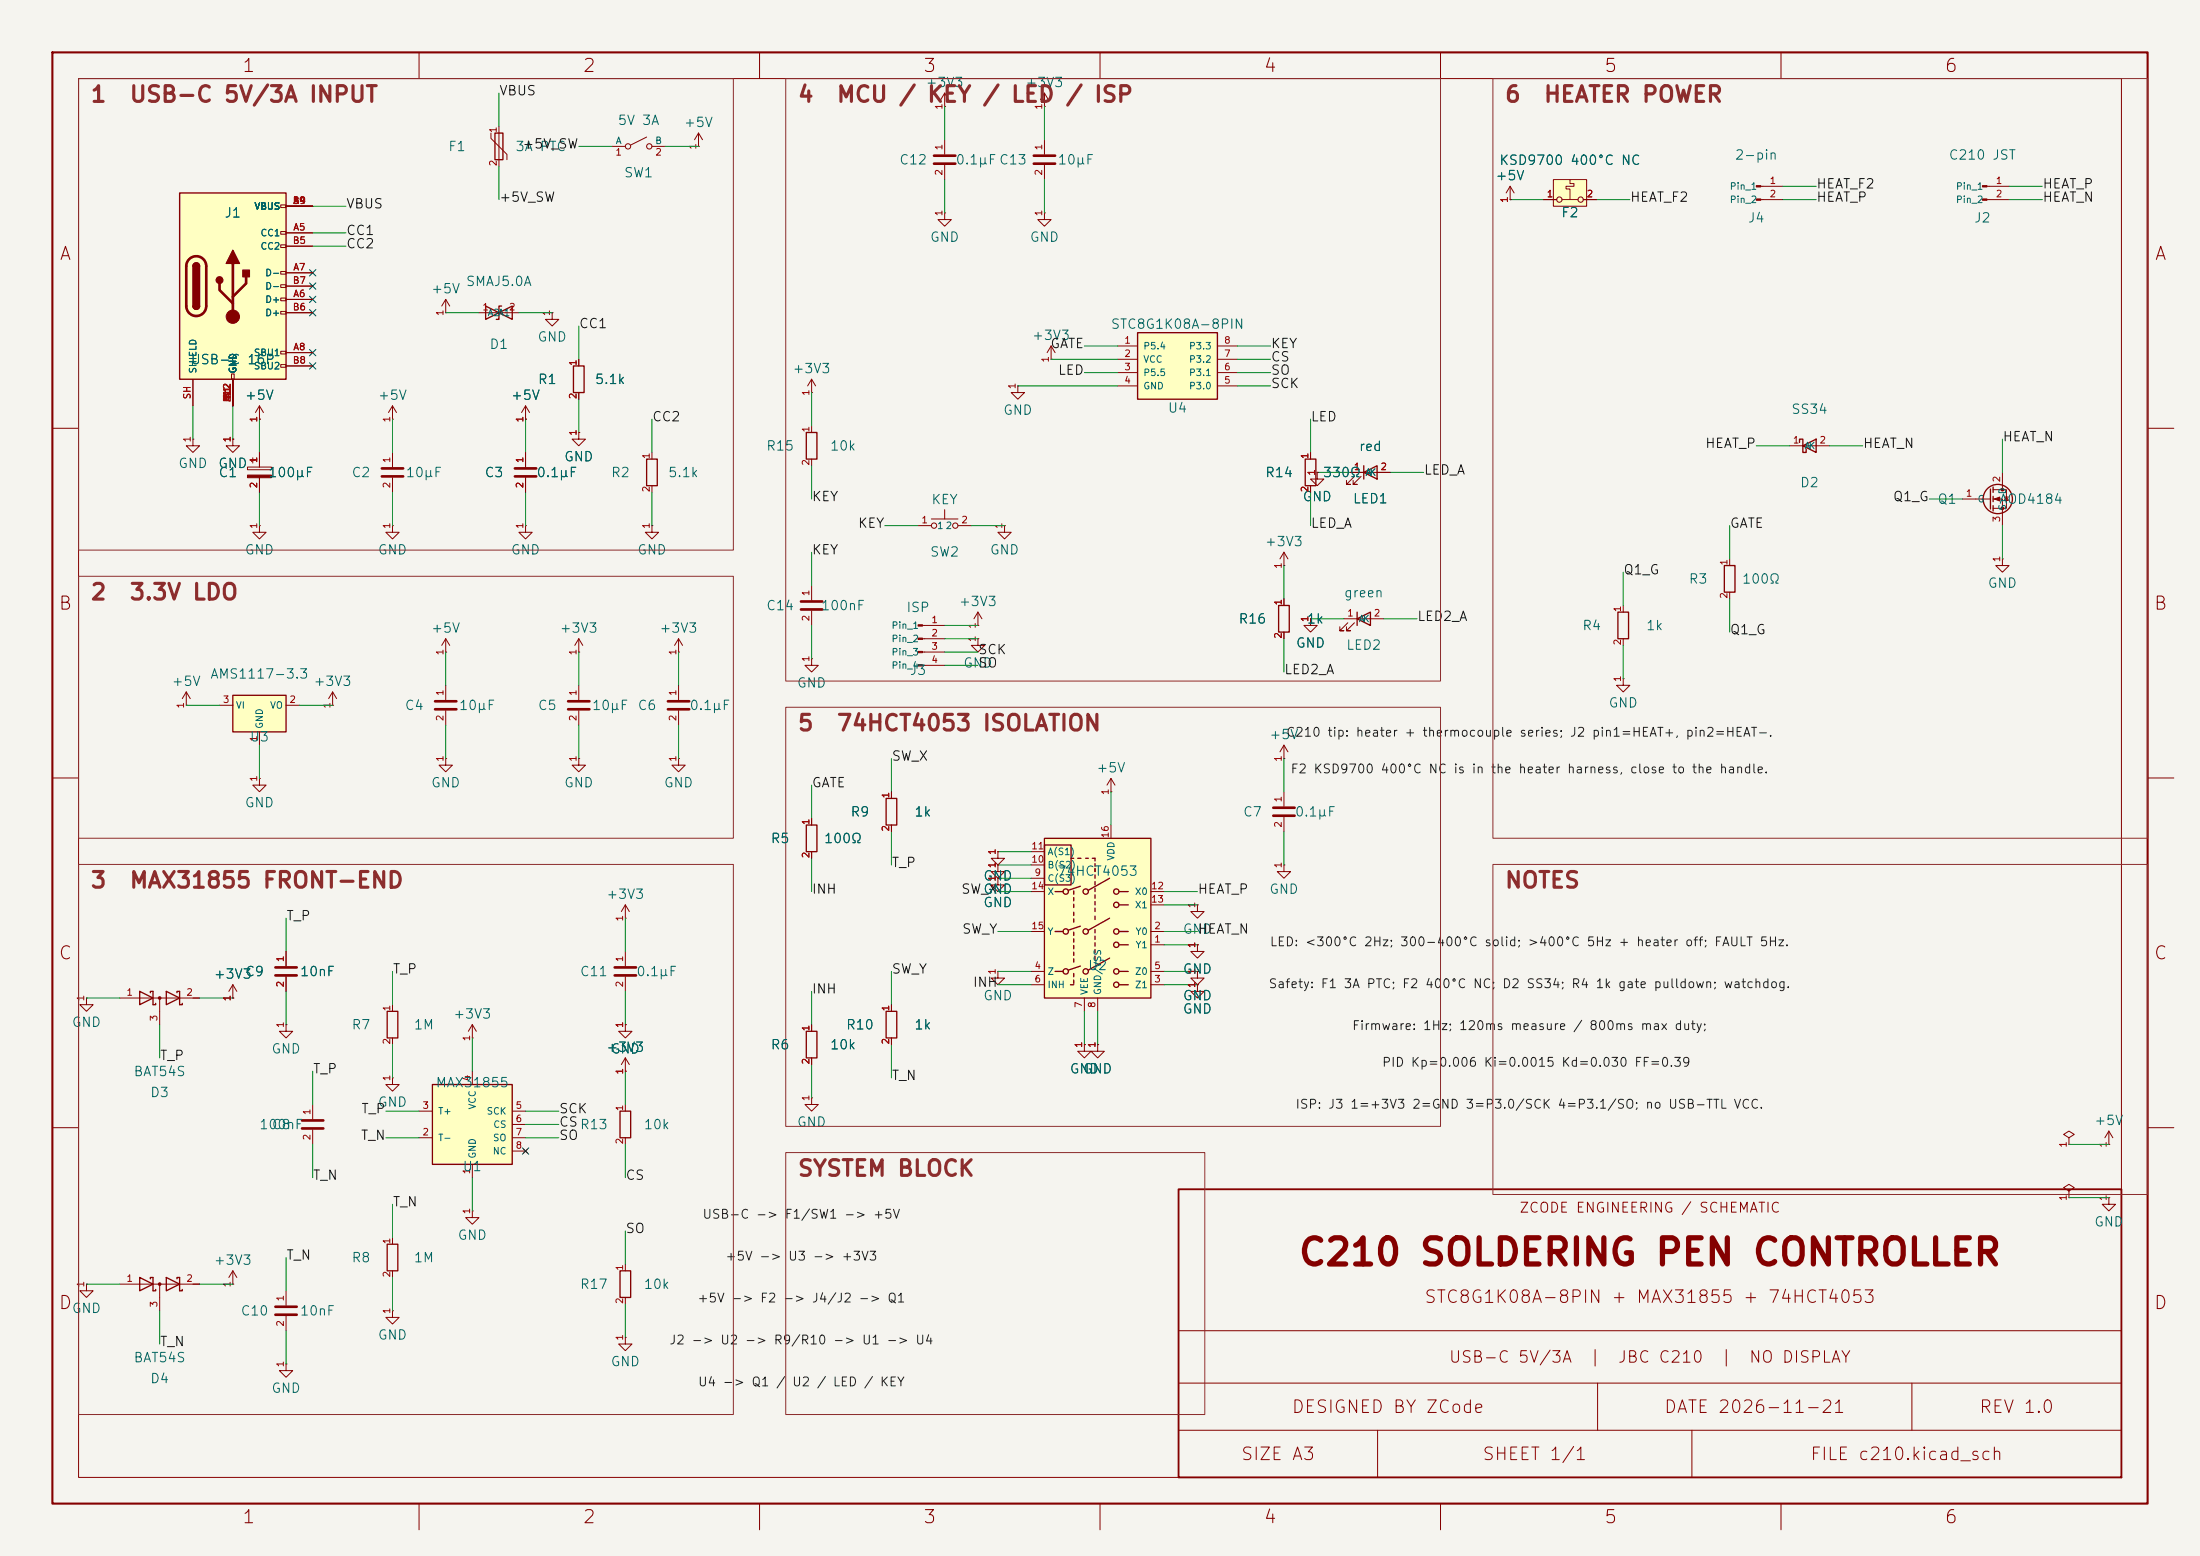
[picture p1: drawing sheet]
<svg xmlns="http://www.w3.org/2000/svg" width="420mm" height="297mm" viewBox="0 0 420 297" stroke-linecap="round" stroke-linejoin="round" font-family="sans-serif">
<path d="M0 0h420v297h-420z" fill="#f5f4ef" stroke="#f5f4ef" stroke-width=".19"/>
<path d="M10 10h400v277h-400z" fill="none" stroke="#840000" stroke-width=".4"/>
<g fill="none" stroke="#840000" stroke-width=".19">
<path d="M15 15h390v267h-390zM80 10v5M145 10v5M210 10v5M275 10v5M340 10v5M10 81.8h5M410 81.8h5M10 148.5h5M154.9 156.2v1.3M410 148.5h5M154.9 162.6v1.2"/>
<path d="M10 215.2h5M410 215.2h5M225 254h180M225 273h180M225 264h180M263 273v9M305 264v9M323 273v9M365 264v9M80 287v5M145 287v5M210 287v5"/>
<path d="M275 287v5M340 287v5"/>
</g>
<path d="M225 227h180v55h-180z" fill="none" stroke="#840000" stroke-width=".35"/>
<path d="M153.9 157.5h2.1v5.1h-2.1z" fill="none" stroke="#840000" stroke-width=".25"/>
<path d="M82.5 207h15.3v15.2h-15.3z" fill="#ffffc2"/>
<path d="M82.5 207h15.3v15.2h-15.3z" fill="none" stroke="#840000" stroke-width=".25"/>
<g fill="none" stroke="#840000" stroke-width=".19">
<path d="M85.1 59.7h.1M85.1 57.2l-.8 1.2M85.1 57.2l.8 1.2M85.1 57.2v2.5M74.9 77.5l-.7 1.2M74.9 77.5l.8 1.2M74.9 77.5v2.5M74.9 80h.1M251.5 90.2v1.2h1.2l-1.2 1.3-1.3-1.3h1.3M251.5 90.2h.1M245.1 108h.1M245.1 105.4l-.8 1.3"/>
<path d="M245.1 105.4l.8 1.3M245.1 105.4v2.6M80 217.2h2.5M80 212.1h2.5M90.2 204.5v2.5M97.8 217.2h2.5M97.8 212.1h2.5M97.8 214.6h2.5M97.8 219.7h2.5M99.9 219.3l.8 .8M100.7 219.3l-.8 .8M90.2 222.2v2.6"/>
</g>
<path d="M217.2 63.5h15.2v12.7h-15.2z" fill="#ffffc2"/>
<path d="M217.2 63.5h15.2v12.7h-15.2zM260.3 90.2l2.6-1.3v2.5zM260.3 88.9v2.5M259.1 118.1l2.5-1.3v2.6zM259.1 116.8v2.6" fill="none" stroke="#840000" stroke-width=".25"/>
<g fill="none" stroke="#840000" stroke-width=".19">
<path d="M180.3 17.8l-.7 1.3M180.3 17.8l.8 1.3M180.3 17.8v2.5M199.4 17.8l-.8 1.3M199.4 17.8l.8 1.3M199.4 17.8v2.5M180.3 20.3h.1M199.4 20.3h.1M288.3 38.1h.1M288.3 35.6l-.8 1.2M288.3 35.6l.8 1.2M288.3 35.6v2.5"/>
<path d="M336.1 35.6h4.3M336.1 38.1h4.3M213.4 66h3.8M213.4 68.6h3.8M213.4 71.1h3.8M213.4 73.7h3.8M232.4 66h3.8M232.4 68.6h3.8M232.4 71.1h3.8M232.4 73.7h3.8M36.8 83.8v1.3h1.3l-1.3 1.3-1.2-1.3h1.2M36.8 83.8h.1"/>
<path d="M44.4 83.8v1.3h1.3l-1.3 1.3-1.2-1.3h1.2M44.4 83.8h.1M47.2 89.2h4.6v.5h-4.6zM47.8 87.9h1M48.3 87.4v1M49.5 86.4v2.8M49.5 91.2v2.8M74.9 86.4v2.8M74.9 91.2v2.8M257.8 90.2h7.6M258.6 90.9l-1.6 1.6h.8h-.8v-.8M259.8 90.9l-1.5 1.6h.8h-.8v-.8"/>
<path d="M49.5 100.3v1.3h1.3l-1.3 1.3-1.2-1.3h1.2M49.5 100.3h.1M74.9 100.3v1.3h1.3l-1.3 1.3-1.2-1.3h1.2M74.9 100.3h.1M250.2 118.1v1.3h1.3l-1.3 1.3-1.3-1.3h1.3M250.2 118.1h.1M256.5 118.1h7.7M257.3 118.9l-1.5 1.5h.7h-.7v-.8M258.6 118.9l-1.6 1.5h.8h-.8v-.8M85.1 124.5h.1M85.1 121.9l-.8 1.3M85.1 121.9l.8 1.3"/>
<path d="M85.1 121.9v2.6"/>
</g>
<g fill="#840000" stroke="#840000" stroke-width=".19">
<path d="M47.2 90.7h4.6v.5h-4.6z"/>
<path d="M335.3 35.4h.8v.3h-.8z"/>
<path d="M335.3 38h.8v.2h-.8z"/>
</g>
<path d="M72.9 89.4h4.1M72.9 90.9h4.1" fill="none" stroke="#840000" stroke-width=".51"/>
<path d="M296.5 34.3h6.4v5.1h-6.4z" fill="#ffffc2"/>
<g fill="none" stroke="#840000" stroke-width=".19">
<path d="M294.6 38.1h2.6M296.5 34.3h6.4v5.1h-6.4zM298.2 38.1h3M299.7 34.3v.8h.8v.5h-1.5v.5h.7v2M302.3 38.1h2.5M379.3 38.1h4.2M379.3 35.6h4.2M341.6 85.1h7.6M374.6 95.3h5.4M380.5 93.5h2.5v3.5h-2.5M380.5 95.3h1.8v5M382.3 90.2v3.3"/>
<path d="M382.7 94.9h.7M383 94.9l.4 .6h-.7zM309.9 115.6v1.2M382.3 106.7v1.3h1.2l-1.2 1.2-1.3-1.2h1.3M382.3 106.7h.1M309.9 129.5v1.3h1.2l-1.2 1.3-1.3-1.3h1.3M309.9 129.5h.1M309.9 121.9v1.3"/>
<circle cx="297.7" cy="38.1" r=".51"/>
<circle cx="301.8" cy="38.1" r=".51"/>
</g>
<g fill="none" stroke="#840000" stroke-width=".25">
<path d="M343.5 84.5v-.7h.7v2.6h.6v-.7M344.2 85.1l2.5-1.3v2.6zM380 93.3v3.9M380.5 93v1M380.5 94.7v1.1M380.5 96.5v1M308.9 116.8h2v5.1h-2z"/>
<circle cx="381.4" cy="95.2" r="2.79"/>
</g>
<g fill="#840000" stroke="#840000" stroke-width=".19">
<path d="M380.7 95.3l1.1-.4v.7z"/>
<path d="M378.5 35.4h.8v.3h-.8z"/>
<path d="M378.5 38h.8v.2h-.8z"/>
<circle cx="382.3" cy="93.5" r=".25"/>
<circle cx="382.3" cy="97" r=".25"/>
</g>
<path d="M34.3 36.8h20.3v35.6h-20.3z" fill="#ffffc2"/>
<g fill="none" stroke="#840000" stroke-width=".19">
<path d="M53.6 39.1h1v.5h-1zM54.6 39.4h5.1M53.6 44.2h1v.5h-1zM53.6 46.7h1v.5h-1zM53.6 51.8h1v.5h-1zM53.6 54.4h1v.5h-1zM53.6 56.9h1v.5h-1zM53.6 59.4h1v.5h-1zM54.6 44.5h5.1M54.6 57.2h5.1M54.6 52.1h5.1M54.6 47h5.1"/>
<path d="M54.6 59.7h5.1M54.6 54.6h5.1M180.3 40.6v1.3h1.3l-1.3 1.3-1.2-1.3h1.2M180.3 40.6h.1M199.4 40.6v1.3h1.3l-1.3 1.3-1.3-1.3h1.3M199.4 40.6h.1M36.8 72.4v5.1M44.2 71.4h.5v1h-.5zM44.4 72.4v5.1M49.5 77.5l-.7 1.2M49.5 77.5l.8 1.2M49.5 77.5v2.5"/>
<path d="M53.6 67.1h1v.5h-1zM53.6 69.6h1v.5h-1zM54.6 67.3h5.1M54.6 69.9h5.1M154.9 74.9h.1M154.9 72.4l-.7 1.3M154.9 72.4l.8 1.3M154.9 72.4v2.5M49.5 80h.1M154.9 81.3v1.3M154.9 87.6v1.3M177.8 99.1h5.1"/>
<path d="M180.3 97.3v1.8M100.3 100.3v1.3h1.3l-1.3 1.3-1.2-1.3h1.2M100.3 100.3h.1M154.9 111.8v2.8M154.9 116.6v2.8M175.3 100.3h2.5M182.9 100.3h2.5M330.2 106.7v1.3M330.2 113v1.3M110.5 130.8v2.8M110.5 135.6v2.8M245.1 144.8h.1"/>
<path d="M245.1 142.2l-.8 1.3M245.1 142.2l.8 1.3M245.1 142.2v2.6M245.1 151.1v2.8M245.1 156v2.8M228.6 172.7v1.3h1.3l-1.3 1.3-1.3-1.3h1.3M228.6 172.7h.1M245.1 165.1v1.3h1.3l-1.3 1.2-1.3-1.2h1.3M245.1 165.1h.1M228.6 180.3v1.3h1.3l-1.3 1.3-1.3-1.3h1.3M228.6 180.3h.1M228.6 185.4v1.3h1.3l-1.3 1.3-1.3-1.3h1.3"/>
<path d="M228.6 185.4h.1M228.6 188v1.2h1.3l-1.3 1.3-1.3-1.3h1.3M228.6 188h.1M395 217.2l1-.7-1-.6-1 .6 1 .7v1.2M395 218.4h.1M402.6 218.4h.1M402.6 215.9l-.8 1.3M402.6 215.9l.8 1.3M402.6 215.9v2.5M395 227.3l1-.6-1-.6-1 .6 1 .6v1.3M395 228.6h.1M402.6 228.6v1.3h1.3l-1.3 1.2-1.3-1.2h1.3"/>
<path d="M402.6 228.6h.1"/>
<circle cx="178.3" cy="100.3" r=".51"/>
<circle cx="182.4" cy="100.3" r=".51"/>
</g>
<path d="M34.3 36.8h20.3v35.6h-20.3zM36.8 50.8a.64 .64 0 0 1 .7-.6 .64 .64 0 0 1 .6 .6M36.8 58.4a.64 .64 0 0 0 .7 .7 .64 .64 0 0 0 .6-.7M153.9 82.6h2.1v5h-2.1zM329.2 108h2v5h-2z" fill="none" stroke="#840000" stroke-width=".25"/>
<path d="M36.1 49.5a1.9 1.9 0 0 1 2.1-.5 1.9 1.9 0 0 1 1.2 1.8v7.6a1.91 1.91 0 0 1-1.9 1.9 1.91 1.91 0 0 1-1.9-1.9v-7.7l.1-.7zM41.9 54.1v1.3l2.5 2.5M44.4 50.3v10.2M47 52.8v1.3l-2.6 2.5M152.9 114.8h4.1M152.9 116.3h4.1M108.5 133.9h4M108.5 135.4h4M243.1 154.2h4M243.1 155.7h4" fill="none" stroke="#840000" stroke-width=".51"/>
<g fill="#840000" stroke="#840000" stroke-width=".25">
<path d="M36.8 50.8h1.3v7.6h-1.3z"/>
<path d="M37 50.4a.64 .64 0 0 1 .7-.2 .64 .64 0 0 1 .4 .6h-1.3z"/>
<path d="M36.8 58.4h1.3a.64 .64 0 0 1-.6 .7 .64 .64 0 0 1-.7-.7z"/>
<path d="M44.4 47.8l1.3 2.5h-2.5z"/>
<path d="M46.4 51.6h1.2v1.2h-1.2z"/>
<circle cx="41.9" cy="53.5" r=".63"/>
</g>
<circle cx="44.4" cy="60.5" r="1.27" fill="#840000" stroke="#840000" stroke-width=".19"/>
<path d="M44.4 132.7h10.2v7h-10.2z" fill="#ffffc2"/>
<g fill="none" stroke="#840000" stroke-width=".25">
<path d="M94.5 25.4h1.5v5.1h-1.5zM92.7 58.4v2.6l5.1-2.6v2.6zM95.8 58.4h-.6v2.6h-.5M109.5 69.9h2v5h-2zM123.4 87.6h2.1v5.1h-2.1zM249.2 87.6h2v5.1h-2zM244.1 115.6h2v5.1h-2zM44.4 132.7h10.2v7h-10.2zM26.7 189.2l2.5 1.3-2.5 1.3zM28.7 189.5v-.3h.5v2.6h.5v-.3M31.7 189.2l2.6 1.3-2.6 1.3zM33.8 189.5v-.3h.5v2.6h.5v-.3"/>
<path d="M73.9 193h2v5.1h-2zM153.9 196.9h2.1v5h-2.1zM169.2 193h2v5.1h-2zM118.4 212.1h2v5.1h-2zM73.9 237.5h2v5.1h-2zM26.7 243.8l2.5 1.3-2.5 1.3zM28.7 244.1v-.3h.5v2.6h.5v-.3M31.7 243.8l2.6 1.3-2.6 1.3zM33.8 244.1v-.3h.5v2.6h.5v-.3M118.4 242.6h2v5h-2z"/>
</g>
<g fill="none" stroke="#840000" stroke-width=".19">
<path d="M93.7 25.4v1l3.1 3.1v1M95.2 24.1v7.7M116.8 27.9h2.6M123.4 26.2l-3 1.5M124.5 27.9h2.5M133.3 27.9h.1M133.3 25.4l-.7 1.3M133.3 25.4l.8 1.3M133.3 25.4v2.5M180.3 26.7v2.8M180.3 31.5v2.8M199.4 26.7v2.8"/>
<path d="M199.4 31.5v2.8M91.4 59.7h7.7M105.4 59.7v1.3h1.3l-1.3 1.2-1.3-1.2h1.3M105.4 59.7h.1M100.3 77.5l-.7 1.2M100.3 77.5l.8 1.2M100.3 77.5v2.5M110.5 68.6v1.3M110.5 74.9v1.3M194.3 73.7v1.2h1.3l-1.3 1.3-1.3-1.3h1.3M194.3 73.7h.1M200.7 68.6h.1"/>
<path d="M200.7 66l-.8 1.3M200.7 66l.7 1.3M200.7 66v2.6M100.3 80h.1M100.3 86.4v2.8M100.3 91.2v2.8M110.5 82.6v1.2h1.3l-1.3 1.3-1.3-1.3h1.3M110.5 82.6h.1M124.5 86.4v1.2M124.5 92.7v1.3M250.2 86.4v1.2M250.2 92.7v1.3"/>
<path d="M124.5 100.3v1.3h1.2l-1.2 1.3-1.3-1.3h1.3M124.5 100.3h.1M176.1 119.4h4.2M186.7 119.4h.1M186.7 116.8l-.8 1.3M186.7 116.8l.8 1.3M186.7 116.8v2.6M191.8 100.3v1.3h1.2l-1.2 1.3-1.3-1.3h1.3M191.8 100.3h.1M245.1 114.3v1.3M35.6 134.6h.1M35.6 132.1l-.8 1.3"/>
<path d="M35.6 132.1l.7 1.3M35.6 132.1v2.5M41.9 134.6h2.5M49.5 139.7v2.5M54.6 134.6h2.5M63.5 134.6h.1M63.5 132.1l-.8 1.3M63.5 132.1l.8 1.3M63.5 132.1v2.5M85.1 130.8v2.8M85.1 135.6v2.8M110.5 124.5h.1"/>
<path d="M110.5 121.9l-.8 1.3M110.5 121.9l.8 1.3M110.5 121.9v2.6M129.5 124.5h.1M129.5 121.9v2.6M129.5 130.8v2.8M129.5 135.6v2.8M129.5 121.9l-.7 1.3M129.5 121.9l.8 1.3M154.9 125.7v1.3h1.3l-1.3 1.3-1.2-1.3h1.2M154.9 125.7h.1M176.1 121.9h4.2"/>
<path d="M176.1 124.5h4.2M176.1 127h4.2M186.7 121.9v1.3h1.3l-1.3 1.3-1.3-1.3h1.3M186.7 121.9h.1M245.1 120.7v1.2M49.5 148.6v1.3h1.3l-1.3 1.2-1.2-1.2h1.2M49.5 148.6h.1M85.1 144.8v1.3h1.3l-1.3 1.2-1.3-1.2h1.3M85.1 144.8h.1M110.5 144.8v1.3h1.3l-1.3 1.2-1.3-1.2h1.3M110.5 144.8h.1M129.5 144.8v1.3h1.3l-1.3 1.2-1.2-1.2h1.2"/>
<path d="M129.5 144.8h.1M119.4 175.3h.1M119.4 172.7v2.6M119.4 172.7l-.8 1.3M119.4 172.7l.7 1.3M190.5 167.6v1.3h1.3l-1.3 1.3-1.3-1.3h1.3M190.5 167.6h.1M190.5 165.1v1.3h1.3l-1.3 1.2-1.3-1.2h1.3M190.5 165.1h.1M16.5 190.5v1.3h1.3l-1.3 1.2-1.3-1.2h1.3M16.5 190.5h.1M22.9 190.5h15.2"/>
<path d="M30.5 190.5v5.1M44.4 190.5h.1M44.4 188v2.5M44.4 188l-.7 1.2M44.4 188l.8 1.2M54.6 195.6v1.3h1.3l-1.3 1.2-1.3-1.2h1.3M54.6 195.6h.1M54.6 181.6v2.8M54.6 186.4v2.8M74.9 191.8v1.2M74.9 198.1v1.3M90.2 198.1h.1"/>
<path d="M90.2 195.6l-.8 1.3M90.2 195.6l.7 1.3M90.2 195.6v2.5M119.4 195.6v1.3h1.2l-1.2 1.2-1.3-1.2h1.3M119.4 195.6h.1M119.4 181.6v2.8M119.4 186.4v2.8M154.9 195.6v1.3M170.2 191.8v1.2M170.2 198.1v1.3M190.5 185.4v1.3h1.3l-1.3 1.3-1.3-1.3h1.3M190.5 185.4h.1"/>
<path d="M207 199.4v1.3h1.3l-1.3 1.2-1.3-1.2h1.3M207 199.4h.1M209.5 199.4v1.3h1.3l-1.3 1.2-1.2-1.2h1.2M209.5 199.4h.1M59.7 210.8v2.8M59.7 215.6v2.8M74.9 205.7v1.3h1.3l-1.3 1.3-1.2-1.3h1.2M74.9 205.7h.1M119.4 204.5h.1M119.4 201.9v2.6M119.4 210.8v1.3M119.4 217.2v1.2"/>
<path d="M119.4 201.9l-.8 1.3M119.4 201.9l.7 1.3M154.9 209.6v1.2h1.3l-1.3 1.3-1.2-1.3h1.2M154.9 209.6h.1M154.9 201.9v1.3M74.9 236.2v1.3M90.2 231.1v1.3h1.2l-1.2 1.3-1.3-1.3h1.3M90.2 231.1h.1M16.5 245.1v1.3h1.3l-1.3 1.2-1.3-1.2h1.3M16.5 245.1h.1M22.9 245.1h15.2M30.5 245.1v5.1"/>
<path d="M44.4 245.1h.1M44.4 242.6l-.7 1.2M44.4 242.6l.8 1.2M44.4 242.6v2.5M54.6 246.4v2.8M54.6 251.2v2.8M74.9 250.2v1.3h1.3l-1.3 1.2-1.2-1.2h1.2M74.9 250.2h.1M74.9 242.6v1.2M119.4 255.3v1.2h1.2l-1.2 1.3-1.3-1.3h1.3M119.4 255.3h.1M119.4 241.3v1.3"/>
<path d="M119.4 247.6v1.3M54.6 260.3v1.3h1.3l-1.3 1.3-1.3-1.3h1.3M54.6 260.3h.1"/>
<circle cx="119.9" cy="27.9" r=".51"/>
<circle cx="124" cy="27.9" r=".51"/>
</g>
<g fill="none" stroke="#840000" stroke-width=".51">
<path d="M178.3 29.7h4.1M178.3 31.2h4.1M197.4 29.7h4M197.4 31.2h4M98.3 89.4h4.1M98.3 90.9h4.1M83.1 133.9h4M83.1 135.4h4M127.5 133.9h4.1M127.5 135.4h4.1M52.6 184.7h4M52.6 186.2h4"/>
<path d="M117.3 184.7h4.1M117.3 186.2h4.1M57.7 213.9h4M57.7 215.4h4M52.6 249.4h4M52.6 251h4"/>
</g>
<g fill="#840000" stroke="#840000" stroke-width=".19">
<path d="M175.3 119.3h.8v.2h-.8z"/>
<path d="M175.3 121.8h.8v.2h-.8z"/>
<path d="M175.3 124.3h.8v.3h-.8z"/>
<path d="M175.3 126.9h.8v.2h-.8z"/>
<circle cx="30.5" cy="245.1" r=".25"/>
<circle cx="30.5" cy="190.5" r=".25"/>
</g>
<path d="M199.4 160h20.3v30.5h-20.3z" fill="#ffffc2"/>
<g fill="none" stroke="#840000" stroke-width=".25">
<path d="M169.2 152.4h2v5.1h-2zM199.4 160h20.3v30.5h-20.3zM199.4 161.3h5.1v7.6h-5.1zM201.4 170.2h1.5M201.4 177.8h1.5M204.5 163.8h.5M205 170.1v.6M205 171.3v.7M205 172.6v.6M205 174.1v.7M205 175.4v.6M205 177.9v.7"/>
<path d="M205 179.2v.6M205.7 163.8h.7M206.2 169.2l-2.2 .7M206.2 176.8l-2.2 .7M207.3 163.8h.5M208.5 163.8h.5v.5M209 164.8v.6M209 165.7v.7M209 167v.6M209 168.3v.6M209 169.5v.7M209 170.8v.7"/>
<path d="M209 172.1v.6M209 173.4v.6M209 174.9v.6M209 177.4v.7M209 178.7v.6M209 180v.6M211.8 167.6l-4 2.3M211.8 175.3l-4 2.2M213.6 170.2h1.8M213.6 177.8h1.8M213.6 172.7h1.8M201.4 185.4h1.5"/>
<path d="M204.3 188h.7M205 180.5v.6M205 181.7v.7M205 183v.6M205 185.8v.6M205 187.1v.6M206.2 184.4l-2.2 .8M209 181.2v.7M209 182.5v.6M211.8 182.9l-4 2.3M213.6 185.4h1.8M213.6 188h1.8"/>
<path d="M213.6 180.3h1.8"/>
<circle cx="203.5" cy="177.8" r=".51"/>
<circle cx="203.5" cy="170.2" r=".51"/>
<circle cx="207.3" cy="177.8" r=".51"/>
<circle cx="207.3" cy="170.2" r=".51"/>
<circle cx="213.1" cy="172.7" r=".51"/>
<circle cx="213.1" cy="177.8" r=".51"/>
<circle cx="213.1" cy="170.2" r=".51"/>
<circle cx="203.5" cy="185.4" r=".51"/>
<circle cx="207.3" cy="185.4" r=".51"/>
<circle cx="213.1" cy="180.3" r=".51"/>
<circle cx="213.1" cy="185.4" r=".51"/>
<circle cx="213.1" cy="188" r=".51"/>
</g>
<g fill="none" stroke="#840000" stroke-width=".19">
<path d="M54.6 39.4h5.1M288.3 38.1h.1M294.6 38.1h2.6M302.3 38.1h2.5M54.6 44.5h5.1M54.6 57.2h5.1M54.6 52.1h5.1M54.6 47h5.1M54.6 59.7h5.1M54.6 54.6h5.1M36.8 72.4v5.1M44.4 72.4v5.1"/>
<path d="M54.6 67.3h5.1M54.6 69.9h5.1M110.5 68.6v1.3M110.5 74.9v1.3M44.4 83.8h.1M49.5 80h.1M49.5 86.4v2.8M49.5 91.2v2.8M100.3 80h.1M100.3 86.4v2.8M100.3 91.2v2.8M110.5 82.6h.1"/>
<path d="M250.2 86.4v1.2M250.2 92.7v1.3M251.5 90.2h.1M257.8 90.2h2.5M262.9 90.2h2.5M245.1 114.3v1.3M250.2 118.1h.1M245.1 120.7v1.2M154.9 156.2v1.3M170.2 151.1v1.3M170.2 157.5v1.3M212.1 151.1h.1"/>
<path d="M212.1 148.6v2.5M212.1 157.5v2.5M212.1 148.6l-.8 1.3M212.1 148.6l.8 1.3M154.9 162.6v1.2M190.5 162.6v1.2h1.3l-1.3 1.3-1.3-1.3h1.3M190.5 162.6h.1M190.5 165.1h.1M190.5 167.6h.1M196.8 177.8h2.6M196.8 167.6h2.6M196.8 165.1h2.6"/>
<path d="M196.8 162.6h2.6M196.8 170.2h2.6M219.7 177.8h2.5M219.7 170.2h2.5M219.7 172.7h2.5M44.4 190.5h.1M54.6 181.6v2.8M54.6 186.4v2.8M119.4 195.6h.1M154.9 195.6v1.3M170.2 191.8v1.2M170.2 198.1v1.3"/>
<path d="M196.8 188h2.6M196.8 185.4h2.6M207 199.4h.1M207 190.5v2.5M209.5 199.4h.1M209.5 190.5v2.5M219.7 180.3h2.5M219.7 188h2.5M219.7 185.4h2.5M228.6 188h.1M228.6 185.4h.1M228.6 180.3h.1"/>
<path d="M119.4 204.5h.1M154.9 201.9v1.3"/>
</g>
<g fill="none" stroke="#009600" stroke-width=".19">
<path d="M95.2 17.8v6.3M59.7 39.4h6.3M95.2 31.8v6.3M110.5 27.9h6.3M127 27.9h6.3M180.3 20.3v6.4M180.3 34.3v6.3M199.4 20.3v6.4M199.4 34.3v6.3M288.3 38.1h6.3M304.8 38.1h6.3M340.4 38.1h6.3"/>
<path d="M340.4 35.6h6.3M383.5 38.1h6.4M383.5 35.6h6.4M59.7 44.5h6.3M59.7 47h6.3M85.1 59.7h6.3M99.1 59.7h6.3M36.8 77.5v6.3M44.4 77.5v6.3M110.5 62.2v6.4M110.5 76.2v6.4M154.9 74.9v6.4"/>
<path d="M194.3 73.7h19.1M200.7 68.6h12.7M207 66h6.4M207 71.1h6.4M236.2 66h6.4M236.2 73.7h6.4M236.2 71.1h6.4M236.2 68.6h6.4M49.5 80v6.4M49.5 94v6.3M74.9 80v6.4M74.9 94v6.3"/>
<path d="M100.3 80v6.4M100.3 94v6.3M124.5 80v6.4M124.5 94v6.3M154.9 88.9v6.4M250.2 80v6.4M250.2 94v6.3M251.5 90.2h6.3M265.4 90.2h6.4M335.3 85.1h6.3M349.2 85.1h6.4M368.3 95.3h6.3"/>
<path d="M382.3 83.8v6.4M154.9 105.4v6.4M154.9 119.4v6.3M168.9 100.3h6.4M180.3 119.4h6.4M185.4 100.3h6.4M245.1 108v6.3M250.2 118.1h6.3M264.2 118.1h6.3M309.9 109.2v6.4M330.2 100.3v6.4M330.2 114.3v6.4"/>
<path d="M382.3 100.3v6.4M35.6 134.6h6.3M57.1 134.6h6.4M85.1 124.5v6.3M85.1 138.4v6.4M110.5 124.5v6.3M110.5 138.4v6.4M129.5 124.5v6.3M129.5 138.4v6.4M180.3 121.9h6.4M180.3 124.5h6.4M180.3 127h6.4"/>
<path d="M245.1 121.9v6.4M309.9 123.2v6.3M49.5 142.2v6.4M154.9 149.9v6.3M170.2 144.8v6.3M170.2 158.8v6.3M212.1 151.1v6.4M245.1 144.8v6.3M245.1 158.8v6.3M54.6 175.3v6.3M119.4 175.3v6.3M154.9 163.8v6.4"/>
<path d="M190.5 177.8h6.3M190.5 167.6h6.3M190.5 165.1h6.3M190.5 162.6h6.3M190.5 170.2h6.3M222.2 177.8h6.4M222.2 170.2h6.4M222.2 172.7h6.4M16.5 190.5h6.4M30.5 195.6v6.3M38.1 190.5h6.3M54.6 189.2v6.4"/>
<path d="M74.9 185.4v6.4M74.9 199.4v6.3M90.2 198.1v6.4M119.4 189.2v6.4M154.9 189.2v6.4M170.2 185.4v6.4M170.2 199.4v6.3M190.5 188h6.3M190.5 185.4h6.3M207 193v6.4M209.5 193v6.4M222.2 180.3h6.4"/>
<path d="M222.2 188h6.4M222.2 185.4h6.4M59.7 204.5v6.3M59.7 218.4v6.4M73.7 212.1h6.3M73.7 217.2h6.3M100.3 212.1h6.4M100.3 217.2h6.4M100.3 214.6h6.4M119.4 204.5v6.3M119.4 218.4v6.4M154.9 203.2v6.4"/>
<path d="M395 218.4h7.6M74.9 229.9v6.3M90.2 224.8v6.3M119.4 234.9v6.4M395 228.6h7.6M16.5 245.1h6.4M30.5 250.2v6.3M38.1 245.1h6.3M54.6 240v6.4M54.6 254v6.3M74.9 243.8v6.4M119.4 248.9v6.4"/>
</g>
<g fill="none" stroke="#000084" stroke-width=".19">
<path d="M59.1 56.5l1.2 1.3M59.1 51.5l1.2 1.2M59.1 54l1.2 1.2M59.1 59.1l1.2 1.2M60.3 56.5l-1.2 1.3M60.3 51.5l-1.2 1.2M60.3 54l-1.2 1.2M60.3 59.1l-1.2 1.2M59.1 66.7l1.2 1.2M59.1 69.2l1.2 1.3M60.3 66.7l-1.2 1.2M60.3 69.2l-1.2 1.3"/>
<path d="M99.7 219.1l1.2 1.2M100.9 219.1l-1.2 1.2"/>
</g>
<path d="M15 15h125v90h-125zM150 15h125v115h-125zM285 15h125v145h-125zM15 110h125v50h-125zM150 135h125v80h-125zM15 165h125v105h-125zM285 165h125v63h-125zM150 220h80v50h-80z" fill="none" stroke="#8c2d2d" stroke-width=".19"/>
<text font-size="5" fill="#840000" x="247.6" y="242.8">C210 SOLDERING PEN CONTROLLER</text>
<g font-size="3" fill="#8c2d2d">
<text x="17.1" y="20.3">1</text>
<text x="24.5" y="20.3">USB-C 5V/3A INPUT</text>
<text x="152.1" y="20.3">4</text>
<text x="159.5" y="20.3">MCU / KEY / LED / ISP</text>
<text x="287.1" y="20.3">6</text>
<text x="294.5" y="20.3">HEATER POWER</text>
<text x="17.1" y="115.3">2</text>
<text x="24.5" y="115.3">3.3V LDO</text>
<text x="152.1" y="140.3">5</text>
<text x="159.5" y="140.3">74HCT4053 ISOLATION</text>
<text x="17.1" y="170.3">3</text>
<text x="24.5" y="170.3">MAX31855 FRONT-END</text>
<text x="287.1" y="170.3">NOTES</text>
<text x="152.1" y="225.3">SYSTEM BLOCK</text>
</g>
<g font-size="2.5" fill="#840000">
<text x="46.1" y="14.4">1</text>
<text x="111.1" y="14.4">2</text>
<text x="176.1" y="14.4">3</text>
<text x="241.1" y="14.4">4</text>
<text x="306.1" y="14.4">5</text>
<text x="371.1" y="14.4">6</text>
<text x="11.2" y="50.3">A</text>
<text x="411.2" y="50.3">A</text>
<text x="11" y="117">B</text>
<text x="411" y="117">B</text>
<text x="11" y="183.8">C</text>
<text x="411" y="183.8">C</text>
<text x="11" y="250.5">D</text>
<text x="411" y="250.5">D</text>
<text x="46.1" y="291.4">1</text>
<text x="111.1" y="291.4">2</text>
<text x="176.1" y="291.4">3</text>
<text x="241.1" y="291.4">4</text>
<text x="306.1" y="291.4">5</text>
<text x="371.1" y="291.4">6</text>
</g>
<g font-size="2.4" fill="#840000">
<text x="271.7" y="249.3">STC8G1K08A-8PIN + MAX31855 + 74HCT4053</text>
<text x="246.4" y="270.3">DESIGNED BY ZCode</text>
<text x="317.5" y="270.3">DATE 2026-11-21</text>
<text x="377.7" y="270.3">REV 1.0</text>
<text x="236.7" y="279.3">SIZE A3</text>
<text x="282.8" y="279.3">SHEET 1/1</text>
<text x="345.4" y="279.3">FILE c210.kicad_sch</text>
</g>
<g font-size="2.2" fill="#840000">
<text x="276.4" y="260.7">USB-C 5V/3A</text>
<text x="303.2" y="260.7">|</text>
<text x="308.7" y="260.7">JBC C210</text>
<text x="328.3" y="260.7">|</text>
<text x="333.7" y="260.7">NO DISPLAY</text>
</g>
<text font-size="1.9" fill="#840000" x="289.9" y="231.9">ZCODE ENGINEERING / SCHEMATIC</text>
<g font-size="1.8" fill="#006464">
<text x="176.6" y="17.1">+3V3</text>
<text x="195.6" y="17.1">+3V3</text>
<text x="85.4" y="29.3">F1</text>
<text x="98.3" y="29.3">3A PTC</text>
<text x="117.8" y="24.3">5V 3A</text>
<text x="130.4" y="24.7">+5V</text>
<text x="119" y="34.3">SW1</text>
<text x="171.5" y="31.8">C12</text>
<text x="182.3" y="31.8">0.1µF C13</text>
<text x="201.8" y="31.8">10µF</text>
<text x="285.4" y="34.9">+5V</text>
<text x="286.1" y="31.9">KSD9700 400°C NC</text>
<text x="331.1" y="30.9">2-pin</text>
<text x="371.9" y="30.9">C210 JST</text>
<text x="42.7" y="42">J1</text>
<text x="297.9" y="41.9">F2</text>
<text x="177.4" y="46.6">GND</text>
<text x="196.5" y="46.6">GND</text>
<text x="333.6" y="42.9">J4</text>
<text x="376.7" y="42.9">J2</text>
<text x="82.2" y="56.5">+5V</text>
<text x="88.8" y="55.1">SMAJ5.0A</text>
<text x="102.5" y="65.7">GND</text>
<text x="196.9" y="65.3">+3V3</text>
<text x="211.9" y="63.2">STC8G1K08A-8PIN</text>
<text x="36.3" y="70">USB-C 16P</text>
<text x="93.3" y="67.1">D1</text>
<text x="151.2" y="71.7">+3V3</text>
<text x="46.6" y="76.8">+5V</text>
<text x="72" y="76.8">+5V</text>
<text x="97.4" y="76.8">+5V</text>
<text x="102.6" y="73.8">R1</text>
<text x="113.4" y="73.8">5.1k</text>
<text x="191.4" y="79.6">GND</text>
<text x="222.8" y="79.2">U4</text>
<text x="341.8" y="79.5">SS34</text>
<text x="33.9" y="89.8">GND</text>
<text x="41.5" y="89.8">GND</text>
<text x="107.6" y="88.5">GND</text>
<text x="146.1" y="86.5">R15</text>
<text x="158.3" y="86.5">10k</text>
<text x="259.3" y="86.5">red</text>
<text x="41.6" y="91.5">C1</text>
<text x="51.1" y="91.5">100µF</text>
<text x="67" y="91.5">C2</text>
<text x="77.3" y="91.5">10µF</text>
<text x="92.4" y="91.5">C3</text>
<text x="102.3" y="91.5">0.1µF</text>
<text x="116.5" y="91.5">R2</text>
<text x="127.4" y="91.5">5.1k</text>
<text x="241.4" y="91.5">R14</text>
<text x="252.4" y="91.5">330Ω</text>
<text x="343.5" y="93.5">D2</text>
<text x="177.7" y="96.7">KEY</text>
<text x="248.5" y="96.1">GND</text>
<text x="258.1" y="96.5">LED1</text>
<text x="369.7" y="96.6">Q1</text>
<text x="381.5" y="96.6">AOD4184</text>
<text x="46.6" y="106.3">GND</text>
<text x="72" y="106.3">GND</text>
<text x="97.4" y="106.3">GND</text>
<text x="121.5" y="106.3">GND</text>
<text x="177.4" y="106.7">SW2</text>
<text x="188.8" y="106.3">GND</text>
<text x="241.3" y="104.7">+3V3</text>
<text x="322.3" y="111.9">R3</text>
<text x="332.4" y="111.9">100Ω</text>
<text x="379.3" y="112.6">GND</text>
<text x="146.1" y="116.9">C14</text>
<text x="156.6" y="116.9">100nF</text>
<text x="172.9" y="117.3">ISP</text>
<text x="182.9" y="116.1">+3V3</text>
<text x="236.3" y="119.5">R16</text>
<text x="249.3" y="119.5">1k</text>
<text x="256.4" y="114.5">green</text>
<text x="82.2" y="121.2">+5V</text>
<text x="106.7" y="121.2">+3V3</text>
<text x="125.8" y="121.2">+3V3</text>
<text x="247.3" y="124.1">GND</text>
<text x="256.9" y="124.5">LED2</text>
<text x="301.9" y="120.7">R4</text>
<text x="314.1" y="120.7">1k</text>
<text x="32.6" y="131.4">+5V</text>
<text x="40" y="130">AMS1117-3.3</text>
<text x="59.7" y="131.4">+3V3</text>
<text x="152" y="131.7">GND</text>
<text x="173.5" y="129.3">J3</text>
<text x="183.8" y="127.9">GND</text>
<text x="77.2" y="136">C4</text>
<text x="87.5" y="136">10µF</text>
<text x="102.6" y="136">C5</text>
<text x="112.9" y="136">10µF</text>
<text x="121.6" y="136">C6</text>
<text x="131.5" y="136">0.1µF</text>
<text x="307" y="135.5">GND</text>
<text x="47.5" y="142">U3</text>
<text x="242.2" y="141.5">+5V</text>
<text x="209.2" y="147.9">+5V</text>
<text x="46.6" y="154.6">GND</text>
<text x="82.2" y="150.7">GND</text>
<text x="107.6" y="150.7">GND</text>
<text x="126.6" y="150.7">GND</text>
<text x="147" y="161.4">R5</text>
<text x="157.2" y="161.4">100Ω</text>
<text x="162.2" y="156.3">R9</text>
<text x="174.4" y="156.3">1k</text>
<text x="237.2" y="156.3">C7</text>
<text x="247.1" y="156.3">0.1µF</text>
<text x="201.7" y="167.6">74HCT4053</text>
<text x="115.6" y="172">+3V3</text>
<text x="187.6" y="173.6">GND</text>
<text x="187.6" y="171.1">GND</text>
<text x="187.6" y="168.5">GND</text>
<text x="242.2" y="171.1">GND</text>
<text x="225.7" y="178.7">GND</text>
<text x="207.6" y="185.6">U2</text>
<text x="40.7" y="187.3">+3V3</text>
<text x="46.7" y="186.8">C9</text>
<text x="57.1" y="186.8">10nF</text>
<text x="110.6" y="186.8">C11</text>
<text x="121.3" y="186.8">0.1µF</text>
<text x="187.6" y="191.4">GND</text>
<text x="225.7" y="186.3">GND</text>
<text x="225.7" y="191.4">GND</text>
<text x="13.6" y="196.5">GND</text>
<text x="67" y="196.9">R7</text>
<text x="78.9" y="196.9">1M</text>
<text x="86.4" y="194.9">+3V3</text>
<text x="161.4" y="196.9">R10</text>
<text x="174.4" y="196.9">1k</text>
<text x="225.7" y="193.9">GND</text>
<text x="51.7" y="201.5">GND</text>
<text x="115.6" y="201.2">+3V3</text>
<text x="116.5" y="201.5">GND</text>
<text x="147" y="200.8">R6</text>
<text x="158.3" y="200.8">10k</text>
<text x="25.4" y="205.9">BAT54S</text>
<text x="28.5" y="209.9">D3</text>
<text x="83" y="208">MAX31855</text>
<text x="204.1" y="205.4">GND</text>
<text x="49.4" y="216">100nF</text>
<text x="51.8" y="216">C8</text>
<text x="72" y="211.7">GND</text>
<text x="110.6" y="216">R13</text>
<text x="122.8" y="216">10k</text>
<text x="152" y="215.5">GND</text>
<text x="399.7" y="215.2">+5V</text>
<text x="88.2" y="224">U1</text>
<text x="87.2" y="237.1">GND</text>
<text x="399.7" y="234.6">GND</text>
<text x="40.7" y="241.9">+3V3</text>
<text x="67" y="241.4">R8</text>
<text x="78.9" y="241.4">1M</text>
<text x="13.6" y="251.1">GND</text>
<text x="45.8" y="251.6">C10</text>
<text x="57.1" y="251.6">10nF</text>
<text x="110.6" y="246.5">R17</text>
<text x="122.8" y="246.5">10k</text>
<text x="72" y="256.2">GND</text>
<text x="25.4" y="260.5">BAT54S</text>
<text x="116.5" y="261.2">GND</text>
<text x="28.5" y="264.5">D4</text>
<text x="51.7" y="266.3">GND</text>
</g>
<g font-size="1.8" fill="#0f0f0f">
<text x="95.2" y="18.7">VBUS</text>
<text x="99.6" y="28.8">+5V_SW</text>
<text x="66" y="40.2">VBUS</text>
<text x="95.2" y="39">+5V_SW</text>
<text x="311.1" y="39">HEAT_F2</text>
<text x="346.6" y="39">HEAT_P</text>
<text x="346.6" y="36.4">HEAT_F2</text>
<text x="389.8" y="36.4">HEAT_P</text>
<text x="389.8" y="39">HEAT_N</text>
<text x="66" y="47.9">CC2</text>
<text x="66" y="45.3">CC1</text>
<text x="110.4" y="63.1">CC1</text>
<text x="200.4" y="66.9">GATE</text>
<text x="201.8" y="72">LED</text>
<text x="242.5" y="66.9">KEY</text>
<text x="242.5" y="69.5">CS</text>
<text x="242.5" y="72">SO</text>
<text x="242.5" y="74.5">SCK</text>
<text x="124.4" y="80.9">CC2</text>
<text x="250.1" y="80.9">LED</text>
<text x="325.4" y="86">HEAT_P</text>
<text x="355.5" y="86">HEAT_N</text>
<text x="382.2" y="84.7">HEAT_N</text>
<text x="271.7" y="91">LED_A</text>
<text x="154.9" y="96.1">KEY</text>
<text x="163.7" y="101.2">KEY</text>
<text x="250.1" y="101.2">LED_A</text>
<text x="330.1" y="101.2">GATE</text>
<text x="361.2" y="96.1">Q1_G</text>
<text x="154.9" y="106.3">KEY</text>
<text x="309.8" y="110.1">Q1_G</text>
<text x="270.4" y="119">LED2_A</text>
<text x="186.6" y="125.3">SCK</text>
<text x="330.1" y="121.5">Q1_G</text>
<text x="186.6" y="127.9">SO</text>
<text x="245" y="129.1">LED2_A</text>
<text x="170.1" y="145.7">SW_X</text>
<text x="154.9" y="150.7">GATE</text>
<text x="170.1" y="166">T_P</text>
<text x="154.9" y="171.1">INH</text>
<text x="183.4" y="171.1">SW_X</text>
<text x="228.5" y="171.1">HEAT_P</text>
<text x="54.5" y="176.1">T_P</text>
<text x="183.5" y="178.7">SW_Y</text>
<text x="228.5" y="178.7">HEAT_N</text>
<text x="74.9" y="186.3">T_P</text>
<text x="154.9" y="190.1">INH</text>
<text x="170.1" y="186.3">SW_Y</text>
<text x="185.6" y="188.8">INH</text>
<text x="30.4" y="202.8">T_P</text>
<text x="59.6" y="205.3">T_P</text>
<text x="170.1" y="206.6">T_N</text>
<text x="68.8" y="213">T_P</text>
<text x="106.6" y="213">SCK</text>
<text x="106.6" y="215.5">CS</text>
<text x="68.8" y="218">T_N</text>
<text x="106.6" y="218">SO</text>
<text x="59.6" y="225.7">T_N</text>
<text x="119.3" y="225.7">CS</text>
<text x="74.9" y="230.7">T_N</text>
<text x="119.3" y="235.8">SO</text>
<text x="54.5" y="240.9">T_N</text>
<text x="30.4" y="257.4">T_N</text>
</g>
<g font-size="1.7" fill="#1e1e1e">
<text x="245.4" y="141">C210 tip: heater + thermocouple series; J2 pin1=HEAT+, pin2=HEAT-.</text>
<text x="246.3" y="148">F2 KSD9700 400°C NC is in the heater harness, close to the handle.</text>
<text x="242.3" y="181">LED: &lt;300°C 2Hz; 300-400°C solid; &gt;400°C 5Hz + heater off; FAULT 5Hz.</text>
<text x="242" y="189">Safety: F1 3A PTC; F2 400°C NC; D2 SS34; R4 1k gate pulldown; watchdog.</text>
<text x="258" y="197">Firmware: 1Hz; 120ms measure / 800ms max duty;</text>
<text x="263.7" y="204">PID Kp=0.006 Ki=0.0015 Kd=0.030 FF=0.39</text>
<text x="247.2" y="212">ISP: J3 1=+3V3 2=GND 3=P3.0/SCK 4=P3.1/SO; no USB-TTL VCC.</text>
<text x="134" y="233">USB-C -&gt; F1/SW1 -&gt; +5V</text>
<text x="138.3" y="241">+5V -&gt;</text>
<text x="150.3" y="241">U3 -&gt; +3V3</text>
<text x="133" y="249">+5V -&gt; F2 -&gt; J4/J2 -&gt; Q1</text>
<text x="127.7" y="257">J2 -&gt; U2 -&gt; R9/R10 -&gt; U1 -&gt; U4</text>
<text x="133.1" y="265">U4 -&gt; Q1 /</text>
<text x="151.1" y="265">U2 / LED / KEY</text>
</g>
<g font-size="1.3" fill="#a90000">
<text x="180.2" y="21.1" transform="rotate(-90 180.2 21.1)">1</text>
<text x="199.3" y="21.1" transform="rotate(-90 199.3 21.1)">1</text>
<text x="95.1" y="25.5" transform="rotate(-90 95.1 25.5)">1</text>
<text x="133.2" y="28.7" transform="rotate(-90 133.2 28.7)">1</text>
<text x="180.2" y="28.8" transform="rotate(-90 180.2 28.8)">1</text>
<text x="199.3" y="28.8" transform="rotate(-90 199.3 28.8)">1</text>
<text x="95.1" y="31.8" transform="rotate(-90 95.1 31.8)">2</text>
<text x="117.4" y="30">1</text>
<text x="125" y="30">2</text>
<text x="180.2" y="33.6" transform="rotate(-90 180.2 33.6)">2</text>
<text x="199.3" y="33.6" transform="rotate(-90 199.3 33.6)">2</text>
<text x="337.7" y="35.4">1</text>
<text x="380.9" y="35.4">1</text>
<text x="55.8" y="39.2">B4</text>
<text x="55.8" y="39.2">B9</text>
<text x="55.9" y="39.2">A4</text>
<text x="55.9" y="39.2">A9</text>
<text x="180.2" y="41.4" transform="rotate(-90 180.2 41.4)">1</text>
<text x="199.3" y="41.4" transform="rotate(-90 199.3 41.4)">1</text>
<text x="288.2" y="38.8" transform="rotate(-90 288.2 38.8)">1</text>
<text x="295.2" y="38">1</text>
<text x="302.8" y="38">2</text>
<text x="337.7" y="38">2</text>
<text x="380.9" y="38">2</text>
<text x="55.8" y="46.9">B5</text>
<text x="55.9" y="44.3">A5</text>
<text x="55.9" y="51.9">A7</text>
<text x="55.8" y="59.6">B6</text>
<text x="55.8" y="54.5">B7</text>
<text x="55.9" y="57">A6</text>
<text x="92" y="59.6">1</text>
<text x="97.1" y="59.6">2</text>
<text x="85" y="60.4" transform="rotate(-90 85 60.4)">1</text>
<text x="105.3" y="60.4" transform="rotate(-90 105.3 60.4)">1</text>
<text x="214.5" y="65.9">1</text>
<text x="233.6" y="65.9">8</text>
<text x="55.8" y="69.7">B8</text>
<text x="55.9" y="67.2">A8</text>
<text x="110.4" y="69.9" transform="rotate(-90 110.4 69.9)">1</text>
<text x="200.5" y="69.3" transform="rotate(-90 200.5 69.3)">1</text>
<text x="214.5" y="68.4">2</text>
<text x="214.5" y="71">3</text>
<text x="233.6" y="71">6</text>
<text x="233.6" y="68.4">7</text>
<text x="36.7" y="76.3" transform="rotate(-90 36.7 76.3)">SH</text>
<text x="44.3" y="76.9" transform="rotate(-90 44.3 76.9)">B12</text>
<text x="44.3" y="76.8" transform="rotate(-90 44.3 76.8)">A12</text>
<text x="44.3" y="76.3" transform="rotate(-90 44.3 76.3)">B1</text>
<text x="44.3" y="76.2" transform="rotate(-90 44.3 76.2)">A1</text>
<text x="110.4" y="76.3" transform="rotate(-90 110.4 76.3)">2</text>
<text x="154.8" y="75.7" transform="rotate(-90 154.8 75.7)">1</text>
<text x="194.2" y="74.4" transform="rotate(-90 194.2 74.4)">1</text>
<text x="214.5" y="73.5">4</text>
<text x="233.6" y="73.5">5</text>
<text x="49.4" y="80.7" transform="rotate(-90 49.4 80.7)">1</text>
<text x="74.8" y="80.7" transform="rotate(-90 74.8 80.7)">1</text>
<text x="100.2" y="80.7" transform="rotate(-90 100.2 80.7)">1</text>
<text x="110.4" y="83.3" transform="rotate(-90 110.4 83.3)">1</text>
<text x="154.8" y="82.6" transform="rotate(-90 154.8 82.6)">1</text>
<text x="36.7" y="84.6" transform="rotate(-90 36.7 84.6)">1</text>
<text x="44.3" y="84.6" transform="rotate(-90 44.3 84.6)">1</text>
<text x="49.4" y="88.5" transform="rotate(-90 49.4 88.5)">1</text>
<text x="74.8" y="88.5" transform="rotate(-90 74.8 88.5)">1</text>
<text x="100.2" y="88.5" transform="rotate(-90 100.2 88.5)">1</text>
<text x="124.3" y="87.7" transform="rotate(-90 124.3 87.7)">1</text>
<text x="154.8" y="89" transform="rotate(-90 154.8 89)">2</text>
<text x="250.1" y="87.7" transform="rotate(-90 250.1 87.7)">1</text>
<text x="342.2" y="85">1</text>
<text x="347.2" y="85">2</text>
<text x="49.4" y="93.3" transform="rotate(-90 49.4 93.3)">2</text>
<text x="74.8" y="93.3" transform="rotate(-90 74.8 93.3)">2</text>
<text x="100.2" y="93.3" transform="rotate(-90 100.2 93.3)">2</text>
<text x="124.3" y="94.1" transform="rotate(-90 124.3 94.1)">2</text>
<text x="250.1" y="94.1" transform="rotate(-90 250.1 94.1)">2</text>
<text x="251.3" y="90.9" transform="rotate(-90 251.3 90.9)">1</text>
<text x="258.3" y="90">1</text>
<text x="263.4" y="90">2</text>
<text x="375.2" y="95.1">1</text>
<text x="382.1" y="92.2" transform="rotate(-90 382.1 92.2)">2</text>
<text x="49.4" y="101.1" transform="rotate(-90 49.4 101.1)">1</text>
<text x="74.8" y="101.1" transform="rotate(-90 74.8 101.1)">1</text>
<text x="100.2" y="101.1" transform="rotate(-90 100.2 101.1)">1</text>
<text x="124.3" y="101.1" transform="rotate(-90 124.3 101.1)">1</text>
<text x="175.8" y="100.2">1</text>
<text x="183.4" y="100.2">2</text>
<text x="191.6" y="101.1" transform="rotate(-90 191.6 101.1)">1</text>
<text x="382.1" y="99.8" transform="rotate(-90 382.1 99.8)">3</text>
<text x="382.1" y="107.4" transform="rotate(-90 382.1 107.4)">1</text>
<text x="154.8" y="113.9" transform="rotate(-90 154.8 113.9)">1</text>
<text x="245" y="108.7" transform="rotate(-90 245 108.7)">1</text>
<text x="330.1" y="108" transform="rotate(-90 330.1 108)">1</text>
<text x="154.8" y="118.7" transform="rotate(-90 154.8 118.7)">2</text>
<text x="177.7" y="119.2">1</text>
<text x="245" y="115.7" transform="rotate(-90 245 115.7)">1</text>
<text x="250.1" y="118.8" transform="rotate(-90 250.1 118.8)">1</text>
<text x="257.1" y="118">1</text>
<text x="262.2" y="118">2</text>
<text x="309.7" y="116.9" transform="rotate(-90 309.7 116.9)">1</text>
<text x="330.1" y="114.4" transform="rotate(-90 330.1 114.4)">2</text>
<text x="85" y="125.2" transform="rotate(-90 85 125.2)">1</text>
<text x="110.4" y="125.2" transform="rotate(-90 110.4 125.2)">1</text>
<text x="129.4" y="125.2" transform="rotate(-90 129.4 125.2)">1</text>
<text x="177.7" y="121.8">2</text>
<text x="177.7" y="124.3">3</text>
<text x="186.6" y="122.7" transform="rotate(-90 186.6 122.7)">1</text>
<text x="186.6" y="120.1" transform="rotate(-90 186.6 120.1)">1</text>
<text x="245" y="122" transform="rotate(-90 245 122)">2</text>
<text x="309.7" y="123.3" transform="rotate(-90 309.7 123.3)">2</text>
<text x="154.8" y="126.5" transform="rotate(-90 154.8 126.5)">1</text>
<text x="177.7" y="126.9">4</text>
<text x="309.7" y="130.3" transform="rotate(-90 309.7 130.3)">1</text>
<text x="35.4" y="135.4" transform="rotate(-90 35.4 135.4)">1</text>
<text x="42.4" y="134.5">3</text>
<text x="55.1" y="134.5">2</text>
<text x="63.4" y="135.4" transform="rotate(-90 63.4 135.4)">1</text>
<text x="85" y="137.8" transform="rotate(-90 85 137.8)">2</text>
<text x="85" y="132.9" transform="rotate(-90 85 132.9)">1</text>
<text x="110.4" y="137.8" transform="rotate(-90 110.4 137.8)">2</text>
<text x="110.4" y="132.9" transform="rotate(-90 110.4 132.9)">1</text>
<text x="129.4" y="137.8" transform="rotate(-90 129.4 137.8)">2</text>
<text x="129.4" y="132.9" transform="rotate(-90 129.4 132.9)">1</text>
<text x="49.4" y="141.7" transform="rotate(-90 49.4 141.7)">1</text>
<text x="49.4" y="149.3" transform="rotate(-90 49.4 149.3)">1</text>
<text x="85" y="145.5" transform="rotate(-90 85 145.5)">1</text>
<text x="110.4" y="145.5" transform="rotate(-90 110.4 145.5)">1</text>
<text x="129.4" y="145.5" transform="rotate(-90 129.4 145.5)">1</text>
<text x="245" y="145.5" transform="rotate(-90 245 145.5)">1</text>
<text x="170" y="152.5" transform="rotate(-90 170 152.5)">1</text>
<text x="212" y="151.9" transform="rotate(-90 212 151.9)">1</text>
<text x="245" y="153.3" transform="rotate(-90 245 153.3)">1</text>
<text x="154.8" y="157.6" transform="rotate(-90 154.8 157.6)">1</text>
<text x="170" y="158.8" transform="rotate(-90 170 158.8)">2</text>
<text x="212" y="160.1" transform="rotate(-90 212 160.1)">16</text>
<text x="245" y="158.1" transform="rotate(-90 245 158.1)">2</text>
<text x="154.8" y="163.9" transform="rotate(-90 154.8 163.9)">2</text>
<text x="190.4" y="165.8" transform="rotate(-90 190.4 165.8)">1</text>
<text x="190.4" y="163.3" transform="rotate(-90 190.4 163.3)">1</text>
<text x="196.8" y="165">10</text>
<text x="196.8" y="162.4">11</text>
<text x="197.4" y="167.5">9</text>
<text x="245" y="165.8" transform="rotate(-90 245 165.8)">1</text>
<text x="190.4" y="168.4" transform="rotate(-90 190.4 168.4)">1</text>
<text x="196.8" y="170">14</text>
<text x="219.6" y="170">12</text>
<text x="219.6" y="172.6">13</text>
<text x="228.5" y="173.5" transform="rotate(-90 228.5 173.5)">1</text>
<text x="119.2" y="176" transform="rotate(-90 119.2 176)">1</text>
<text x="196.8" y="177.7">15</text>
<text x="220.2" y="177.7">2</text>
<text x="54.5" y="183.7" transform="rotate(-90 54.5 183.7)">1</text>
<text x="119.2" y="183.7" transform="rotate(-90 119.2 183.7)">1</text>
<text x="197.4" y="185.3">4</text>
<text x="220.2" y="180.2">1</text>
<text x="220.2" y="185.3">5</text>
<text x="228.5" y="181.1" transform="rotate(-90 228.5 181.1)">1</text>
<text x="16.4" y="191.2" transform="rotate(-90 16.4 191.2)">1</text>
<text x="24" y="190.4">1</text>
<text x="35.5" y="190.4">2</text>
<text x="44.3" y="191.2" transform="rotate(-90 44.3 191.2)">1</text>
<text x="54.5" y="188.6" transform="rotate(-90 54.5 188.6)">2</text>
<text x="119.2" y="188.6" transform="rotate(-90 119.2 188.6)">2</text>
<text x="190.4" y="186.2" transform="rotate(-90 190.4 186.2)">1</text>
<text x="197.4" y="187.8">6</text>
<text x="220.2" y="187.8">3</text>
<text x="228.5" y="188.7" transform="rotate(-90 228.5 188.7)">1</text>
<text x="228.5" y="186.2" transform="rotate(-90 228.5 186.2)">1</text>
<text x="30.3" y="195" transform="rotate(-90 30.3 195)">3</text>
<text x="54.5" y="196.3" transform="rotate(-90 54.5 196.3)">1</text>
<text x="74.8" y="193.1" transform="rotate(-90 74.8 193.1)">1</text>
<text x="119.2" y="196.3" transform="rotate(-90 119.2 196.3)">1</text>
<text x="154.8" y="196.9" transform="rotate(-90 154.8 196.9)">1</text>
<text x="170" y="193.1" transform="rotate(-90 170 193.1)">1</text>
<text x="206.9" y="192.5" transform="rotate(-90 206.9 192.5)">7</text>
<text x="209.4" y="192.5" transform="rotate(-90 209.4 192.5)">8</text>
<text x="74.8" y="199.5" transform="rotate(-90 74.8 199.5)">2</text>
<text x="90" y="198.9" transform="rotate(-90 90 198.9)">1</text>
<text x="154.8" y="203.3" transform="rotate(-90 154.8 203.3)">2</text>
<text x="170" y="199.5" transform="rotate(-90 170 199.5)">2</text>
<text x="206.9" y="200.1" transform="rotate(-90 206.9 200.1)">1</text>
<text x="209.4" y="200.1" transform="rotate(-90 209.4 200.1)">1</text>
<text x="74.8" y="206.5" transform="rotate(-90 74.8 206.5)">1</text>
<text x="90" y="206.5" transform="rotate(-90 90 206.5)">4</text>
<text x="119.2" y="205.2" transform="rotate(-90 119.2 205.2)">1</text>
<text x="59.6" y="212.9" transform="rotate(-90 59.6 212.9)">1</text>
<text x="80.5" y="212">3</text>
<text x="98.3" y="212">5</text>
<text x="98.3" y="214.5">6</text>
<text x="119.2" y="212.2" transform="rotate(-90 119.2 212.2)">1</text>
<text x="154.8" y="210.3" transform="rotate(-90 154.8 210.3)">1</text>
<text x="59.6" y="217.8" transform="rotate(-90 59.6 217.8)">2</text>
<text x="80.5" y="217">2</text>
<text x="98.3" y="217">7</text>
<text x="98.3" y="219.6">8</text>
<text x="119.2" y="218.5" transform="rotate(-90 119.2 218.5)">2</text>
<text x="394.8" y="219.2" transform="rotate(-90 394.8 219.2)">1</text>
<text x="402.5" y="219.2" transform="rotate(-90 402.5 219.2)">1</text>
<text x="90" y="224.3" transform="rotate(-90 90 224.3)">1</text>
<text x="90" y="231.9" transform="rotate(-90 90 231.9)">1</text>
<text x="394.8" y="229.3" transform="rotate(-90 394.8 229.3)">1</text>
<text x="402.5" y="229.3" transform="rotate(-90 402.5 229.3)">1</text>
<text x="74.8" y="237.6" transform="rotate(-90 74.8 237.6)">1</text>
<text x="16.4" y="245.8" transform="rotate(-90 16.4 245.8)">1</text>
<text x="24" y="245">1</text>
<text x="35.5" y="245">2</text>
<text x="44.3" y="245.8" transform="rotate(-90 44.3 245.8)">1</text>
<text x="74.8" y="243.9" transform="rotate(-90 74.8 243.9)">2</text>
<text x="119.2" y="242.7" transform="rotate(-90 119.2 242.7)">1</text>
<text x="30.3" y="249.7" transform="rotate(-90 30.3 249.7)">3</text>
<text x="54.5" y="248.5" transform="rotate(-90 54.5 248.5)">1</text>
<text x="74.8" y="250.9" transform="rotate(-90 74.8 250.9)">1</text>
<text x="119.2" y="249" transform="rotate(-90 119.2 249)">2</text>
<text x="54.5" y="253.3" transform="rotate(-90 54.5 253.3)">2</text>
<text x="119.2" y="256" transform="rotate(-90 119.2 256)">1</text>
<text x="54.5" y="261.1" transform="rotate(-90 54.5 261.1)">1</text>
</g>
<g font-size="1.3" fill="#006464">
<text x="117.4" y="27.8">A</text>
<text x="125" y="27.8">B</text>
<text x="48.5" y="40.3">VBUS</text>
<text x="330.1" y="36.5">Pin_1</text>
<text x="330.1" y="39.1">Pin_2</text>
<text x="373.3" y="36.5">Pin_1</text>
<text x="373.3" y="39.1">Pin_2</text>
<text x="49.6" y="45.4">CC1</text>
<text x="49.6" y="48">CC2</text>
<text x="50.5" y="53">D-</text>
<text x="50.5" y="58.1">D+</text>
<text x="50.5" y="55.6">D-</text>
<text x="50.5" y="60.7">D+</text>
<text x="93" y="60.7">A2A1</text>
<text x="37.8" y="71.4" transform="rotate(-90 37.8 71.4)">SHIELD</text>
<text x="45.4" y="71.4" transform="rotate(-90 45.4 71.4)">GND</text>
<text x="48.3" y="68.3">SBU1</text>
<text x="48.3" y="70.8">SBU2</text>
<text x="218.2" y="67">P5.4</text>
<text x="218.2" y="69.5">VCC</text>
<text x="226.9" y="69.5">P3.2</text>
<text x="226.9" y="67">P3.3</text>
<text x="218.2" y="72.1">P5.5</text>
<text x="218.2" y="74.6">GND</text>
<text x="226.9" y="74.6">P3.0</text>
<text x="226.9" y="72.1">P3.1</text>
<text x="344.4" y="86.1">AK</text>
<text x="260.6" y="91.1">AK</text>
<text x="383.2" y="94.5" transform="rotate(-90 383.2 94.5)">D</text>
<text x="178.8" y="101.3">1</text>
<text x="180.4" y="101.3">2</text>
<text x="377.4" y="96.2">G</text>
<text x="383.2" y="97.6" transform="rotate(-90 383.2 97.6)">S</text>
<text x="259.3" y="119.1">AK</text>
<text x="170.1" y="120.3">Pin_1</text>
<text x="170.1" y="122.9">Pin_2</text>
<text x="170.1" y="125.4">Pin_3</text>
<text x="170.1" y="128">Pin_4</text>
<text x="44.9" y="135.6">VI</text>
<text x="51.5" y="135.6">VO</text>
<text x="50.5" y="139.2" transform="rotate(-90 50.5 139.2)">GND</text>
<text x="199.9" y="166.1">B(S2)</text>
<text x="199.9" y="163.5">A(S1)</text>
<text x="213.1" y="164.4" transform="rotate(-90 213.1 164.4)">VDD</text>
<text x="199.9" y="168.6">C(S3)</text>
<text x="199.9" y="171.1">X</text>
<text x="216.6" y="171.1">X0</text>
<text x="216.6" y="173.7">X1</text>
<text x="199.9" y="178.8">Y</text>
<text x="216.7" y="178.8">Y0</text>
<text x="216.7" y="181.3">Y1</text>
<text x="199.9" y="186.4">Z</text>
<text x="199.9" y="188.9">INH</text>
<text x="208" y="190" transform="rotate(-90 208 190)">VEE</text>
<text x="210.5" y="190" transform="rotate(-90 210.5 190)">GND/VSS</text>
<text x="216.6" y="188.9">Z1</text>
<text x="216.6" y="186.4">Z0</text>
<text x="83.5" y="213.1">T+</text>
<text x="91.1" y="211.9" transform="rotate(-90 91.1 211.9)">VCC</text>
<text x="92.8" y="213.1">SCK</text>
<text x="94.1" y="215.6">CS</text>
<text x="83.5" y="218.1">T-</text>
<text x="91.1" y="221.3" transform="rotate(-90 91.1 221.3)">GND</text>
<text x="93.9" y="220.7">NC</text>
<text x="94" y="218.1">SO</text>
</g>
</svg>
